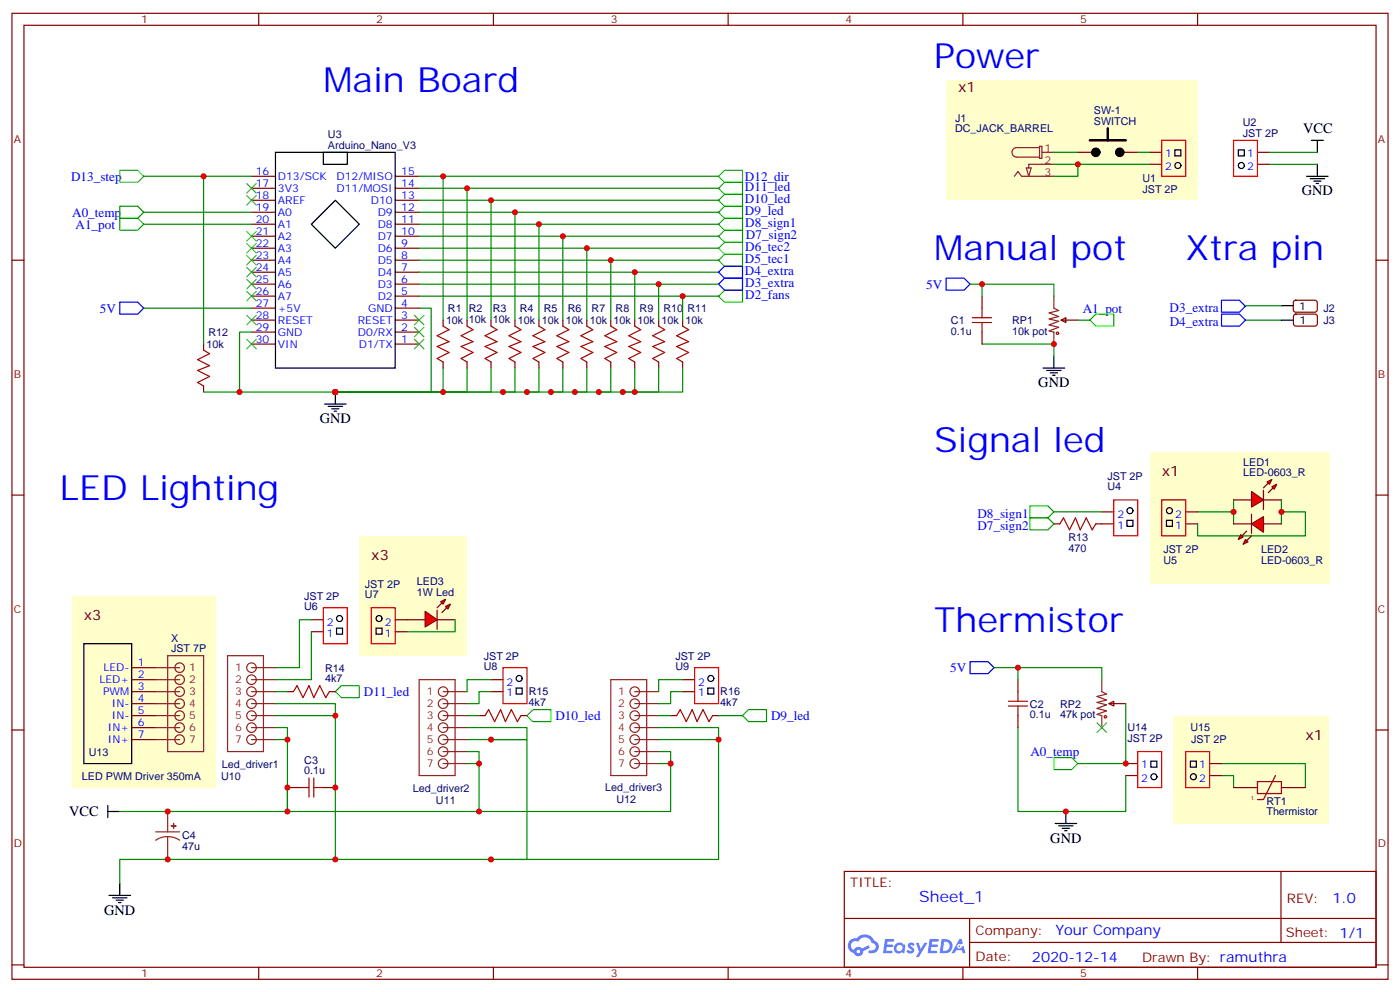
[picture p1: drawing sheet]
<svg xmlns="http://www.w3.org/2000/svg" width="412mm" height="292mm" viewBox="0 0 412 292" stroke-linecap="round" stroke-linejoin="round" font-family="sans-serif">
<g fill="#ffc">
<path d="M345.7 210.6h45.9v31.8h-45.9z"/>
<path d="M338.7 133h52.9v38.8h-52.9z"/>
<path d="M278.7 23.7h74.1v35.2h-74.1z"/>
<path d="M21.2 175.4h42.3v56.4h-42.3z"/>
<path d="M105.8 157.7h31.8v35.3h-31.8z"/>
</g>
<g fill="none" stroke="#870000" stroke-width=".35">
<path d="M3.5 3.9h405.4v284.4h-405.4zM7.1 7.4h398.2v277.3h-398.2zM76.2 3.9v3.5M145.3 3.9v3.5M214.5 3.9v3.5M283.6 3.9v3.5M352.8 3.9v3.5M3.5 76.6h3.6M405.3 76.6h3.6M3.5 145.7h3.6M405.3 145.7h3.6M3.5 214.9h3.6"/>
<path d="M405.3 214.9h3.6M248.7 256.5h156.6v28.2h-156.6zM377.3 256.5v20.9M248.7 270.4h156.5M285.6 277.4h119.6M285.6 270.4v14.1M3.5 284h3.6M76.2 284.7v3.6M145.3 284.7v3.6M214.5 284.7v3.6M283.6 284.7v3.6M352.8 284.7v3.6"/>
<path d="M405.3 284h3.6"/>
</g>
<g fill="#5487ff">
<path d="M267.7 277.7a1.22 1.22 0 0 1 1.7 .2l-.4 .6a.47 .47 0 0 0-.3-.4 .47 .47 0 0 0-.5 .2l.1 .2a1.14 1.14 0 0 1 .8 1.8 1.14 1.14 0 0 1-1.9 0l-.2-.2 .5-.6 .7 .5a.29 .29 0 0 0 .3-.3 .29 .29 0 0 0-.2-.3 1.04 1.04 0 0 1-.6-1.7z"/>
<path d="M260.7 276.4h2.4l.3 .2-.2 .5-1.8 .1-.1 .8h1.5l.3 .4-.3 .4h-1.6l-.2 1.1h1.7l.2 .3-.2 .3-2.6 .1z"/>
<path d="M273.8 276.4h2.4l.3 .2-.1 .5-1.8 .1-.2 .8h1.6l.3 .4-.4 .4h-1.6l-.1 1.1h1.7l.2 .3-.2 .3-2.6 .1z"/>
<path d="M282.6 276.4h.7l.3 1.3-.6 .3a.69 .69 0 0 0-1 .3 .69 .69 0 0 0 .4 .9 .69 .69 0 0 0 .9-.6l.5-.2 .6 2.2h-.8l-.2-.9h-1.8l-.5 .9h-.8z"/>
<path d="M269.8 277.5h.8l.6 1.8 1.1-1.8h.9l-2.6 4.2h-.8l.9-1.5z"/>
<path d="M277.4 276.4l-.6 4.2h1.3a2.11 2.11 0 0 0 2.5-2.1 2.11 2.11 0 0 0-2.5-2.1zM278.1 277.2a1.39 1.39 0 0 1 1.7 1.4 1.39 1.39 0 0 1-1.8 1.3h-.3z"/>
<path d="M263.7 278.1a1.54 1.54 0 0 0-.1 2.1 1.54 1.54 0 0 0 2.2 .1l.6 .3 .3-2.3-.2-.3h-.4a1.49 1.49 0 0 0-2.4 .1zM264 279.1a.94 .94 0 0 1 1.8 0 .94 .94 0 0 1-1.8 0z"/>
<path d="M250.4 276.8a2.18 2.18 0 0 0 1.1 3.7 1.44 1.44 0 0 0 1.6 .9 1.44 1.44 0 0 0 1.2-1.4l2-1-.5-.8-1.9 1a1.47 1.47 0 0 0-2.4 .4 1.39 1.39 0 0 1-.7-1.9 1.39 1.39 0 0 1 2-.5 2.12 2.12 0 0 1 2.2-1.3 2.12 2.12 0 0 1 1.9 1.7 1.14 1.14 0 0 1 1.1 1.4 1.14 1.14 0 0 1-1.7 .7 .43 .43 0 0 0-.5 .4 .43 .43 0 0 0 .4 .5 1.98 1.98 0 0 0 2.5-1.2 1.98 1.98 0 0 0-1.2-2.6 3.1 3.1 0 0 0-5.3-.6l-.9 .1zM252.3 280.1a.55 .55 0 0 1 1.1 0 .55 .55 0 0 1-1.1 0z"/>
<circle cx="282.6" cy="278.5" r=".26"/>
</g>
<g fill="none" stroke="#870000" stroke-width=".35">
<path d="M74.1 58.9h7M74.1 55.4h7M74.1 51.9h7M116.4 58.9h7.1M116.4 55.4h7.1M116.4 51.9h7.1M74.1 76.6h7M74.1 73.1h7M74.1 69.5h7M74.1 66h7M74.1 62.5h7M116.4 76.6h7.1"/>
<path d="M116.4 73.1h7.1M116.4 69.5h7.1M116.4 66h7.1M116.4 62.5h7.1M74.1 97.8h7M74.1 94.2h7M74.1 90.7h7M74.1 87.2h7M74.1 83.6h7M74.1 80.1h7M116.4 97.8h7.1M116.4 94.2h7.1"/>
<path d="M116.4 90.7h7.1M116.4 87.2h7.1M116.4 83.6h7.1M116.4 80.1h7.1M74.1 101.3h7M116.4 101.3h7.1"/>
</g>
<path d="M81.1 44.8h35.3v63.5h-35.3zM95.2 44.8h7.1v3.6h-7.1zM91.7 66l7.1-7.1 7 7.1-7 7.1zM95.6 118.9h6.4M96.7 119.6h4.2M98.8 115.4v3.5M97.7 120.3h2.1M98.4 121h.7" fill="none" stroke="#000" stroke-width=".35"/>
<path d="M123.5 90.7h3.5v24.7h-56.4v-17.6h3.5" fill="none" stroke="#008700" stroke-width=".35"/>
<path d="M35.3 50.1h5.3l1.7 1.8-1.7 1.8h-5.3zM211.7 73.1l1.7-1.8h5.3v3.5h-5.3z" fill="none" stroke="#3f0" stroke-width=".35"/>
<path d="M211.7 58.9l1.7-1.7h5.3v3.5h-5.3zM211.7 69.5l1.7-1.7h5.3v3.5h-5.3zM211.7 66l1.7-1.8h5.3v3.6h-5.3zM211.7 76.6l1.7-1.8h5.3v3.6h-5.3zM211.7 87.2l1.7-1.8h5.3v3.5h-5.3z" fill="none" stroke="#0f0" stroke-width=".35"/>
<path d="M211.7 83.6l1.7-1.7h5.3v3.5h-5.3z" fill="none" stroke="#00f" stroke-width=".35"/>
<path d="M35.3 60.7h5.3l1.7 1.8-1.7 1.7h-5.3z" fill="none" stroke="#0c0" stroke-width=".35"/>
<g fill="#f00" stroke="#870000" stroke-width=".35">
<path d="M125.2 180l3.6 2.4-3.6 2.1z"/>
<path d="M128.8 179.6v5.6z"/>
</g>
<g fill="#870000" stroke="#870000" stroke-width=".35">
<path d="M128.8 178.9l1.4-1.4z"/>
<path d="M130.2 180.3l1.4-1.4z"/>
</g>
<g fill="#f00" stroke="#870000" stroke-width=".35">
<path d="M129.8 177.1l1.4-.7-.7 1.4z"/>
<path d="M131.2 178.5l1.4-.7-.7 1.4z"/>
</g>
<g fill="none" stroke="#870000" stroke-width=".35">
<path d="M317.5 44.8h5.3M329.8 44.8h5.3M338.7 44.8h3.5M338.7 48.4h3.5M370.4 44.8h3.5M370.4 48.4h3.5M137.6 94.2v1.8M144.6 94.2v1.8M151.7 94.2v1.8M158.7 94.2v1.8M165.8 94.2v1.8M172.9 94.2v1.8"/>
<path d="M179.9 94.2v1.8M194 94.2v1.8M201.1 94.2v1.8M381.2 88.6l.5-.2h5.9l.4 .7v2.4l-.7 .4-5.9-.1-.4-.6v-2.1zM137.6 106.6v1.7M144.6 106.6v1.7M151.7 106.6v1.7M158.7 106.6v1.7M165.8 106.6v1.7M172.9 106.6v1.7M179.9 106.6v1.7M194 106.6v1.7"/>
<path d="M201.1 106.6v1.7M38.8 196.5h7.1M91.7 182.4h3.5M91.7 185.9h3.5M116.4 182.4h8.8M116.4 185.9h3.5M128.8 182.4h5.3M38.8 200.1h7.1M38.8 203.6h7.1M38.8 207.1h7.1M38.8 210.6h7.1M38.8 214.2h7.1"/>
<path d="M38.8 217.7h7.1M144.6 200.1h3.6M144.6 203.6h3.6M201.1 200.1h3.5M201.1 203.6h3.5"/>
</g>
<g fill="none" stroke="#000" stroke-width=".35">
<path d="M346.1 44.1h1.7v1.8h-1.7zM364.8 44.1h1.7v1.8h-1.7zM384.9 51.9h6.3M385.9 52.6h4.3M386.3 41.3h3.5M387 53.3h2.1M387.7 54h.7M388.1 41.3v3.5M388.1 48.4v3.5M377.5 90h3.5M24.7 189.5h14.1v35.3h-14.1zM99.1 184.9h1.8v1.8h-1.8z"/>
<path d="M110.8 184.9h1.7v1.8h-1.7zM152 202.5h1.8v1.8h-1.8zM208.5 202.5h1.8v1.8h-1.8zM31.7 238.9h3.6M31.7 237.1v3.5M32.1 263.6h6.4M33.2 264.3h4.2M34.2 265h2.1M34.9 265.7h.7M35.3 260v3.6"/>
<circle cx="347" cy="48.7" r=".88"/>
<circle cx="365.7" cy="48.7" r=".88"/>
<circle cx="100" cy="182.1" r=".88"/>
<circle cx="111.7" cy="182.1" r=".88"/>
<circle cx="152.9" cy="199.7" r=".88"/>
<circle cx="209.4" cy="199.7" r=".88"/>
</g>
<path d="M211.7 55.4l1.7-1.7h5.3v3.5h-5.3zM211.7 62.5l1.7-1.8h5.3v3.5h-5.3zM98.8 203.6l1.7-1.8h5.3v3.6h-5.3zM157 208.9h5.3v3.5h-5.3l-1.8-1.8zM220.5 208.9h5.3v3.5h-5.3l-1.8-1.8z" fill="none" stroke="#0f0" stroke-width=".35"/>
<g fill="none" stroke="#008700" stroke-width=".35">
<path d="M74.1 51.9h-14.1v49.4M123.5 55.4h88.2M123.5 58.9h88.2M123.5 51.9h88.2M137.6 55.4v38.8M144.6 58.9v35.3M310.4 48.4h28.3M310.4 44.8h7.1M317.5 48.4v3.5h-7.1M335.1 44.8h3.6M373.9 48.4h14.2M373.9 44.8h14.2"/>
<path d="M42.3 62.5h31.8M123.5 62.5h88.2M123.5 73.1h88.2M123.5 76.6h88.2M123.5 66h88.2M123.5 69.5h88.2M151.7 62.5v31.7M158.7 66v28.2M165.8 69.5v24.7M172.9 73.1v21.1M179.9 76.6v17.6M42.3 90.7h31.8"/>
<path d="M123.5 87.2h88.2M123.5 83.6h88.2M123.5 80.1h88.2M194 83.6v10.6M201.1 87.2v7M366.9 90h10.6M137.6 108.3v7.1h-38.8M144.6 108.3v7.1h-45.8M151.7 108.3v7.1h-52.9M158.7 108.3v7.1h-10.5M165.8 108.3v7.1h-10.6M172.9 108.3v7.1h-10.6"/>
<path d="M179.9 108.3v7.1h-10.6M194 108.3v7.1h-17.6M201.1 108.3v7.1h-17.7M310.4 150.7h14.2M363.4 147.1v3.6h-10.6M363.4 150.7v3.5M377.5 150.7h7v7h-31.7v-3.5M377.5 147.1v7.1M91.7 182.4h-3.5v14.1h-7.1M91.7 185.9v14.2h-10.6M134.1 182.4v3.5h-14.2M81.1 207.1h17.7v3.5h-17.7"/>
<path d="M81.1 214.2h3.6v3.5h-3.6M84.7 217.7v21.2M98.8 210.6v42.4M137.6 214.2h17.6v3.5h-17.6M144.6 217.7h10.6v35.3h-10.6M144.6 200.1h-7v3.5M144.6 203.6h-3.5v3.5h-3.5M194 214.2h17.7v3.5h-17.7M201.1 203.6h-3.5v3.5h-3.6M201.1 200.1h-7.1v3.5M211.7 217.7v35.3h-176.4v7M137.6 221.2h3.5v3.6h-3.5"/>
<path d="M141.1 224.8v14.1M194 221.2h3.6v3.6h-3.6M197.6 224.8v14.1h-162.3"/>
</g>
<g fill="none" stroke="#8c2424" stroke-width=".35">
<path d="M298.8 51.9l1.1-1.4 1 1.4h9.5M302.3 49.4h1.4l-.7 2.5zM306.2 43.4h-6.7a1.41 1.41 0 0 0-1.4 1.4 1.41 1.41 0 0 0 1.4 1.4h6.7M306.2 43.1h.7v3.5h-.7zM306.9 44.8h3.5M310.4 48.4h-7.4v1M45.9 196.5h7M49.4 193h10.6v28.2h-10.6zM67 193h10.6v28.2h-10.6zM74.1 196.5h7M45.9 200.1h7M45.9 203.6h7"/>
<path d="M45.9 207.1h7M45.9 217.7h7M45.9 214.2h7M45.9 210.6h7M74.1 200.1h7M74.1 203.6h7M74.1 207.1h7M74.1 217.7h7M74.1 214.2h7M74.1 210.6h7M123.5 200.1h10.6v28.2h-10.6zM130.5 203.6h7.1"/>
<path d="M130.5 207.1h7.1M130.5 217.7h7.1M130.5 214.2h7.1M130.5 210.6h7.1M179.9 200.1h10.6v28.2h-10.6zM187 203.6h7M187 207.1h7M187 217.7h7M187 214.2h7M187 210.6h7M130.5 221.2h7.1M130.5 224.8h7.1"/>
<path d="M187 221.2h7M187 224.8h7"/>
<circle cx="52.9" cy="196.5" r="1.41"/>
<circle cx="74.1" cy="196.5" r="1.41"/>
<circle cx="52.9" cy="210.6" r="1.41"/>
<circle cx="52.9" cy="203.6" r="1.41"/>
<circle cx="52.9" cy="217.7" r="1.41"/>
<circle cx="52.9" cy="214.2" r="1.41"/>
<circle cx="52.9" cy="207.1" r="1.41"/>
<circle cx="52.9" cy="200.1" r="1.41"/>
<circle cx="74.1" cy="210.6" r="1.41"/>
<circle cx="74.1" cy="203.6" r="1.41"/>
<circle cx="74.1" cy="217.7" r="1.41"/>
<circle cx="74.1" cy="214.2" r="1.41"/>
<circle cx="74.1" cy="207.1" r="1.41"/>
<circle cx="74.1" cy="200.1" r="1.41"/>
<circle cx="130.5" cy="210.6" r="1.41"/>
<circle cx="130.5" cy="203.6" r="1.41"/>
<circle cx="130.5" cy="214.2" r="1.41"/>
<circle cx="130.5" cy="207.1" r="1.41"/>
<circle cx="130.5" cy="217.7" r="1.41"/>
<circle cx="187" cy="203.6" r="1.41"/>
<circle cx="187" cy="210.6" r="1.41"/>
<circle cx="187" cy="217.7" r="1.41"/>
<circle cx="187" cy="207.1" r="1.41"/>
<circle cx="187" cy="214.2" r="1.41"/>
<circle cx="130.5" cy="221.2" r="1.41"/>
<circle cx="130.5" cy="224.8" r="1.41"/>
<circle cx="187" cy="221.2" r="1.41"/>
<circle cx="187" cy="224.8" r="1.41"/>
</g>
<path d="M137.6 96l1.7 1-3.5 1.8 3.5 1.8-3.5 1.4 3.5 1.8-3.5 1.7 1.8 1.1M144.6 96l1.8 1-3.5 1.8 3.5 1.8-3.5 1.4 3.5 1.8-3.5 1.7 1.7 1.1M151.7 96l1.8 1-3.6 1.8 3.6 1.8-3.6 1.4 3.6 1.8-3.6 1.7 1.8 1.1M158.7 96l1.8 1-3.5 1.8 3.5 1.8-3.5 1.4 3.5 1.8-3.5 1.7 1.7 1.1M165.8 96l1.8 1-3.6 1.8 3.6 1.8-3.6 1.4 3.6 1.8-3.6 1.7 1.8 1.1M172.9 96l1.7 1-3.5 1.8 3.5 1.8-3.5 1.4 3.5 1.8-3.5 1.7 1.8 1.1M179.9 96l1.8 1-3.5 1.8 3.5 1.8-3.5 1.4 3.5 1.8-3.5 1.7 1.7 1.1M194 96l1.8 1-3.5 1.8 3.5 1.8-3.5 1.4 3.5 1.8-3.5 1.7 1.7 1.1M201.1 96l1.7 1-3.5 1.8 3.5 1.8-3.5 1.4 3.5 1.8-3.5 1.7 1.8 1.1" fill="none" stroke="#a10000" stroke-width=".35"/>
<path d="M342.2 41.3h7v10.6h-7zM363.4 41.3h7v10.6h-7zM95.2 178.9h7.1v10.6h-7.1zM109.4 178.9h7v10.6h-7zM148.2 196.5h7v10.6h-7zM204.6 196.5h7.1v10.6h-7.1z" fill="none" stroke="#f00" stroke-width=".35"/>
<g fill="none" stroke="#3c3" stroke-width=".35">
<path d="M72.7 57.5l2.8 2.9M72.7 54l2.8 2.8M75.5 57.5l-2.8 2.9M75.5 54l-2.8 2.8M72.7 78.7l2.8 2.8M72.7 75.2l2.8 2.8M72.7 71.6l2.8 2.9M72.7 68.1l2.8 2.8M75.5 78.7l-2.8 2.8M75.5 75.2l-2.8 2.8M75.5 71.6l-2.8 2.9M75.5 68.1l-2.8 2.8"/>
<path d="M72.7 85.8l2.8 2.8M72.7 82.2l2.8 2.9M72.7 99.9l2.8 2.8M72.7 92.8l2.8 2.8M75.5 85.8l-2.8 2.8M75.5 82.2l-2.8 2.9M75.5 99.9l-2.8 2.8M75.5 92.8l-2.8 2.8M122.1 96.3l2.8 2.9M122.1 99.9l2.8 2.8M122.1 92.8l2.8 2.8M124.9 96.3l-2.8 2.9"/>
<path d="M124.9 99.9l-2.8 2.8M124.9 92.8l-2.8 2.8"/>
</g>
<path d="M213.4 50.1h5.3v3.6h-5.3l-1.7-1.8z" fill="none" stroke="#3f0" stroke-width=".35"/>
<path d="M35.3 88.9h5.3l1.7 1.8-1.7 1.8h-5.3z" fill="none" stroke="#00c" stroke-width=".35"/>
<g fill="#000" stroke="#000" stroke-width=".71">
<circle cx="322.8" cy="44.8" r="1.06"/>
<circle cx="329.8" cy="44.8" r="1.06"/>
</g>
<path d="M326.3 37.8v3.5M321 41.3h10.6" fill="none" stroke="#000" stroke-width=".71"/>
<path d="M359.8 88.4h5.3l1.8 1.7-1.8 1.8h-5.3z" fill="none" stroke="#00f" stroke-width=".35"/>
<g fill="#f00" stroke="#870000" stroke-width=".35">
<path d="M368.7 154.2l3.5-2.1v4.6z"/>
<path d="M368.7 151.4v5.6z"/>
</g>
<g fill="#870000" stroke="#870000" stroke-width=".35">
<path d="M368.7 157.7l-1.5 1.4z"/>
<path d="M367.2 156.3l-1.4 1.4z"/>
</g>
<g fill="#f00" stroke="#870000" stroke-width=".35">
<path d="M366.9 158.8l.7 .7-1.4 .7z"/>
<path d="M365.5 157.4l.7 .7-1.4 .7z"/>
</g>
<path d="M363.4 154.2h5.3M372.2 154.2h5.3" fill="none" stroke="#870000" stroke-width=".35"/>
<g fill="#f00" stroke="#870000" stroke-width=".35">
<path d="M368.7 144.7l3.5 2.4-3.5 2.2z"/>
<path d="M372.2 144.3v5.7z"/>
</g>
<g fill="#870000" stroke="#870000" stroke-width=".35">
<path d="M372.2 143.6l1.4-1.4z"/>
<path d="M373.6 145l1.4-1.4z"/>
</g>
<g fill="#f00" stroke="#870000" stroke-width=".35">
<path d="M373.2 141.9l1.4-.8-.7 1.5z"/>
<path d="M374.6 143.3l1.5-.7-.7 1.4z"/>
</g>
<g fill="none" stroke="#870000" stroke-width=".35">
<path d="M130.5 94.2v1.8M187 94.2v1.8M289.3 87.2v3.5M289.3 97.8v3.5M312.6 94.2l1.4-.7v1.4zM312.6 94.2h4.9M381.2 92.7l.5-.2h5.9l.5 .7-.1 2.4-.7 .4-5.9-.1-.4-.6v-2.1zM60 101.3v1.7M60 113.6v1.8M130.5 106.6v1.7M187 106.6v1.7M310.4 154.2h1.8"/>
<path d="M322.8 154.2h5.3M324.6 150.7h3.5M349.2 154.2h3.6M349.2 150.7h3.6M363.4 147.1h5.3M372.2 147.1h5.3M84.7 203.6h1.7M97 203.6h1.8M141.1 210.6h1.8M153.5 210.6h1.7M197.6 210.6h1.7M209.9 210.6h1.8"/>
<path d="M299.9 200.1v3.5M299.9 210.6v3.6M326.7 207.1l1.4-.7v1.4zM326.7 207.1h4.9M84.7 231.8h3.5M95.2 231.8h3.6M331.6 224.8h3.5M331.6 228.3h3.5M356.3 224.8h3.5M356.3 228.3h3.5M363.4 231.8h7M377.5 231.8h7"/>
</g>
<path d="M303.4 152.4h5.3l1.7 1.8-1.7 1.8h-5.3zM303.4 148.9h5.3l1.7 1.8-1.7 1.7h-5.3z" fill="none" stroke="#0c0" stroke-width=".35"/>
<g fill="none" stroke="#a10000" stroke-width=".35">
<path d="M130.5 96l1.8 1-3.5 1.8 3.5 1.8-3.5 1.4 3.5 1.8-3.5 1.7 1.7 1.1M187 96l1.7 1-3.5 1.8 3.5 1.8-3.5 1.4 3.5 1.8-3.5 1.7 1.8 1.1M286.5 94.9h5.6M286.5 93.5h5.6M289.3 90.7v2.8M289.3 94.9v2.9M60 103l1.7 1.1-3.5 1.8 3.5 1.7-3.5 1.4 3.5 1.8-3.5 1.8 1.8 1M312.2 154.2l1.1-1.8 1.7 3.6 1.8-3.6 1.4 3.6 1.8-3.6 1.7 3.6 1.1-1.8M86.4 203.6l1.1-1.8 1.8 3.6 1.7-3.6 1.4 3.6 1.8-3.6 1.8 3.6 1-1.8M142.9 210.6l1-1.7 1.8 3.5 1.8-3.5 1.4 3.5 1.7-3.5 1.8 3.5 1.1-1.8M199.3 210.6l1.1-1.7 1.7 3.5 1.8-3.5 1.4 3.5 1.8-3.5 1.7 3.5 1.1-1.8M297 206.4h5.7"/>
<path d="M297 207.8h5.7M299.9 203.6v2.8M299.9 207.8v2.8M88.2 231.8h2.8M91 229v5.6M92.4 229v5.6M92.4 231.8h2.8M370.4 230h7.1v3.6h-7.1zM375.7 228.3l-3.5 7h-1.8"/>
<circle cx="311.5" cy="98.1" r=".35"/>
<circle cx="325.6" cy="211" r=".35"/>
</g>
<path d="M328.1 147.1h7v10.6h-7zM342.2 147.1h7v10.6h-7zM335.1 221.2h7.1v10.6h-7.1zM349.2 221.2h7.1v10.6h-7.1z" fill="none" stroke="#f00" stroke-width=".35"/>
<g fill="none" stroke="#000" stroke-width=".35">
<path d="M377.5 94.2h3.5M307.3 108.3h6.3M308.3 109h4.3M309.4 109.7h2.1M310.1 110.5h.7M310.4 104.8v3.5M332 153.1h1.7v1.8h-1.7zM343.6 153.1h1.8v1.8h-1.8zM314 238.9v3.5M339 224h1.8v1.8h-1.8zM350.7 224h1.7v1.8h-1.7zM310.8 242.4h6.3"/>
<path d="M311.9 243.1h4.2M312.9 243.8h2.1M313.6 244.5h.7"/>
<circle cx="332.8" cy="150.3" r=".88"/>
<circle cx="344.5" cy="150.3" r=".88"/>
<circle cx="339.9" cy="228.6" r=".88"/>
<circle cx="351.5" cy="228.6" r=".88"/>
</g>
<g fill="none" stroke="#008700" stroke-width=".35">
<path d="M42.3 51.9h17.7M130.5 51.9v42.3M42.3 66h31.8M187 80.1v14.1M285.8 83.6h24.6v3.6M289.3 83.6v3.6M317.5 94.2h3.5M366.9 94.2h10.6M60 115.4h10.6M130.5 108.3v7.1M187 108.3v7.1M289.3 101.3h21.1v3.5"/>
<path d="M292.8 196.5h31.8v3.6M299.9 196.5v3.6M81.1 203.6h3.6M137.6 210.6h3.5M194 210.6h3.6M211.7 210.6h7M299.9 214.2v24.7h31.7v-10.6M331.6 207.1v17.7h-14.1M84.7 231.8v7.1M359.8 228.3h3.6v3.5M359.8 224.8h24.7v7"/>
</g>
<path d="M35.3 64.2h5.3l1.7 1.8-1.7 1.8h-5.3zM321 94.2l1.8-1.7h5.3v3.5h-5.3zM310.4 223h5.3l1.8 1.8-1.8 1.7h-5.3z" fill="none" stroke="#0f0" stroke-width=".35"/>
<path d="M211.7 80.1l1.7-1.7h5.3v3.5h-5.3zM359.8 92.5h5.3l1.8 1.7-1.8 1.8h-5.3z" fill="none" stroke="#00f" stroke-width=".35"/>
<path d="M278.7 81.9h5.3l1.8 1.7-1.8 1.8h-5.3zM285.8 194.8h5.2l1.8 1.7-1.8 1.8h-5.2z" fill="none" stroke="#00c" stroke-width=".35"/>
<path d="M310.4 87.2v3.5l1.5 .7-2.9 .7 2.9 1.1-2.9 .7 2.9 .7-2.9 1 2.9 .7-2.9 1.1 1.4 .4v3.5M324.6 200.1v3.5l1.4 .7-2.9 .7 2.9 1.1-2.9 .7 2.9 .7-2.9 1 2.9 .7-2.9 1.1 1.5 .3v3.6M49.4 238.9v6M45.9 244.9h7M49.4 246.3l-1.9 .2-1.6 .8M49.4 246.3l1.8 .2 1.7 .8M49.4 246.3v6.7" fill="none" stroke="#8c2424" stroke-width=".35"/>
<path d="M323.1 212.8l2.9 2.8M326 212.8l-2.9 2.8" fill="none" stroke="#3c3" stroke-width=".35"/>
<g fill="#8c2424" stroke="#8c2424" stroke-width=".35">
<path d="M50.4 243.1h1.5z"/>
<path d="M51.1 242.4l.1 1.4z"/>
</g>
<g fill="#c00">
<circle cx="98.8" cy="115.4" r=".88"/>
<circle cx="151.7" cy="62.5" r=".88"/>
<circle cx="137.6" cy="55.4" r=".88"/>
<circle cx="141.1" cy="224.8" r=".88"/>
<circle cx="211.7" cy="217.7" r=".88"/>
<circle cx="197.6" cy="224.8" r=".88"/>
<circle cx="141.1" cy="238.9" r=".88"/>
<circle cx="317.5" cy="48.4" r=".88"/>
<circle cx="144.6" cy="58.9" r=".88"/>
<circle cx="158.8" cy="66" r=".88"/>
<circle cx="148.2" cy="115.4" r=".88"/>
<circle cx="165.8" cy="69.5" r=".88"/>
<circle cx="155.2" cy="115.4" r=".88"/>
<circle cx="172.9" cy="73.1" r=".88"/>
<circle cx="162.3" cy="115.4" r=".88"/>
<circle cx="179.9" cy="76.6" r=".88"/>
<circle cx="169.3" cy="115.4" r=".88"/>
<circle cx="194" cy="83.6" r=".88"/>
<circle cx="176.4" cy="115.4" r=".88"/>
<circle cx="201.1" cy="87.2" r=".88"/>
<circle cx="183.4" cy="115.4" r=".88"/>
<circle cx="377.5" cy="150.7" r=".88"/>
<circle cx="363.4" cy="150.7" r=".88"/>
<circle cx="130.5" cy="115.4" r=".88"/>
<circle cx="130.5" cy="51.9" r=".88"/>
<circle cx="187" cy="80.1" r=".88"/>
<circle cx="187" cy="115.4" r=".88"/>
<circle cx="331.6" cy="224.8" r=".88"/>
<circle cx="70.6" cy="115.4" r=".88"/>
<circle cx="60" cy="51.9" r=".88"/>
<circle cx="289.3" cy="83.6" r=".88"/>
<circle cx="310.4" cy="101.3" r=".88"/>
<circle cx="299.9" cy="196.5" r=".88"/>
<circle cx="314" cy="238.9" r=".88"/>
<circle cx="49.4" cy="238.9" r=".88"/>
<circle cx="49.4" cy="253" r=".88"/>
<circle cx="98.8" cy="253" r=".88"/>
<circle cx="144.6" cy="253" r=".88"/>
<circle cx="98.8" cy="210.6" r=".88"/>
<circle cx="144.6" cy="217.7" r=".88"/>
<circle cx="98.8" cy="231.8" r=".88"/>
<circle cx="84.7" cy="238.9" r=".88"/>
<circle cx="84.7" cy="231.8" r=".88"/>
<circle cx="84.7" cy="217.7" r=".88"/>
</g>
<g font-size="10.2" fill="#00f">
<text x="275.2" y="20.1">Pow</text>
<text x="295.9" y="20.1">er</text>
<text x="95.2" y="27.2">Main Board</text>
<text x="275.2" y="76.6">Manual pot</text>
<text x="349.2" y="76.6">Xtra pin</text>
<text x="275.2" y="133">Signal led</text>
<text x="17.6" y="147.1">LED Lighting</text>
<text x="275.2" y="185.9">Thermistor</text>
</g>
<text font-size="4.6" fill="#00f" x="270.8" y="265.5">Sheet_1</text>
<g font-size="4.2" fill="#300">
<text x="282.2" y="27.2">x1</text>
<text x="342.2" y="140.1">x1</text>
<text x="109.4" y="164.8">x3</text>
<text x="24.7" y="182.4">x3</text>
<text x="384.5" y="217.7">x1</text>
</g>
<g font-size="4.2">
<text x="383.9" y="39.2">VCC</text>
<text x="383.5" y="57.5">GND</text>
<text x="305.9" y="114">GND</text>
<text x="94.2" y="124.6">GND</text>
<text x="20.3" y="240.3">VCC</text>
<text x="309.4" y="248">GND</text>
<text x="30.7" y="269.2">GND</text>
</g>
<g font-size="4.2" fill="#00f">
<text x="392.5" y="265.8">1.0</text>
<text x="310.9" y="275.3">Your Company</text>
<text x="304" y="283.1">2020-12-14</text>
</g>
<g font-size="3.9" fill="#00f">
<text x="21" y="53.2">D13_step</text>
<text x="219.4" y="53.2">D12_dir</text>
<text x="219.5" y="59.7">D10_led</text>
<text x="219.5" y="56.2">D11_led</text>
<text x="21.3" y="63.8">A0_temp</text>
<text x="219.5" y="63.3">D9_led</text>
<text x="22.2" y="67.3">A1_pot</text>
<text x="219.5" y="66.8">D8_sign1</text>
<text x="219.7" y="70.3">D7_sign2</text>
<text x="219.5" y="77.4">D5_tec1</text>
<text x="219.5" y="73.8">D6_tec2</text>
<text x="219.5" y="80.9">D4_extra</text>
<text x="219.5" y="88">D2_fans</text>
<text x="219.5" y="84.4">D3_extra</text>
<text x="272.8" y="85">5V</text>
<text x="29.4" y="92">5V</text>
<text x="318.9" y="92">A1_pot</text>
<text x="344.5" y="91.9">D3_extra</text>
<text x="344.6" y="96">D4_extra</text>
<text x="287.9" y="152.5">D8_sign1</text>
<text x="287.9" y="156">D7_sign2</text>
<text x="279.9" y="197.8">5V</text>
<text x="107.2" y="204.9">D11_led</text>
<text x="163.6" y="211.9">D10_led</text>
<text x="227.1" y="211.9">D9_led</text>
<text x="303.5" y="222.5">A0_temp</text>
</g>
<g font-size="3.9" fill="#800">
<text x="250.5" y="261.1">TITLE:</text>
<text x="379.1" y="265.8">REV:</text>
<text x="287.4" y="275.3">Company:</text>
<text x="378.7" y="275.9">Sheet: 1/1</text>
<text x="287.4" y="283">Date:</text>
<text x="336.4" y="283.1">Draw</text>
<text x="346.6" y="283.1">n By: ramuthra</text>
</g>
<g font-size="3.2" fill="#800">
<text x="41.6" y="6.9">1</text>
<text x="110.8" y="6.9">2</text>
<text x="179.9" y="6.9">3</text>
<text x="249.1" y="6.9">4</text>
<text x="318.2" y="6.9">5</text>
<text x="4.1" y="42">A</text>
<text x="405.9" y="42">A</text>
<text x="4.1" y="111.2">B</text>
<text x="405.9" y="111.2">B</text>
<text x="4.1" y="180.3">C</text>
<text x="405.9" y="180.3">C</text>
<text x="4.1" y="249.4">D</text>
<text x="405.9" y="249.4">D</text>
<text x="41.6" y="287.7">1</text>
<text x="110.8" y="287.7">2</text>
<text x="179.9" y="287.7">3</text>
<text x="249.1" y="287.7">4</text>
<text x="318.2" y="287.7">5</text>
</g>
<g font-size="3.2" fill="#000080">
<text x="281.3" y="35.8">J1</text>
<text x="322.2" y="33.6">SW-1</text>
<text x="96.6" y="40.7">U3</text>
<text x="281.3" y="38.9">DC_JACK_BARREL</text>
<text x="322.2" y="36.7">SWITCH</text>
<text x="366.1" y="40.3">JST 2P</text>
<text x="366.1" y="37.2">U2</text>
<text x="96.6" y="43.8">Arduino_Nano_V3</text>
<text x="336.5" y="53.6">U1</text>
<text x="336.5" y="56.7">JST 2P</text>
<text x="131.4" y="95.4">10k 10k 10k</text>
<text x="132" y="91.8">R1</text>
<text x="138.1" y="91.8">R2</text>
<text x="145.2" y="91.8">R3</text>
<text x="152.5" y="95.4">10k 10k 10k 10k 10k 10k 10k 10k</text>
<text x="153.1" y="91.8">R4</text>
<text x="160.2" y="91.8">R5</text>
<text x="167.2" y="91.8">R6</text>
<text x="174.3" y="91.8">R7</text>
<text x="181.3" y="91.8">R8</text>
<text x="188.4" y="91.8">R9</text>
<text x="195.5" y="91.8">R10</text>
<text x="202.5" y="91.8">R11</text>
<text x="280.1" y="95.4">C1</text>
<text x="298.1" y="95.4">RP1</text>
<text x="389.8" y="91.9">J2</text>
<text x="389.8" y="95.4">J3</text>
<text x="61.4" y="98.9">R12</text>
<text x="280.1" y="98.6">0.1u</text>
<text x="298.1" y="98.5">10k pot</text>
<text x="60.8" y="102.4">10k</text>
<text x="366.2" y="137.1">LED1</text>
<text x="326.2" y="141.2">JST 2P</text>
<text x="366.2" y="140.1">LED-0603_R</text>
<text x="326.2" y="144.3">U4</text>
<text x="314.8" y="159.4">R13</text>
<text x="314.8" y="162.5">470</text>
<text x="342.7" y="162.8">JST 2P</text>
<text x="342.7" y="165.9">U5</text>
<text x="371.5" y="166">LED-0603_R</text>
<text x="371.5" y="162.9">LED2</text>
<text x="107.5" y="173">JST 2P</text>
<text x="122.8" y="172.3">LED3</text>
<text x="89.6" y="176.6">JST 2P</text>
<text x="89.6" y="179.6">U6</text>
<text x="107.5" y="176.1">U7</text>
<text x="122.8" y="175.4">1W Led</text>
<text x="50.4" y="191.9">JST 7P</text>
<text x="50.4" y="188.9">X</text>
<text x="95.8" y="197.7">R14</text>
<text x="142.5" y="194.2">JST 2P</text>
<text x="142.5" y="197.3">U8</text>
<text x="199" y="194.2">JST 2P</text>
<text x="199" y="197.3">U9</text>
<text x="95.8" y="200.8">4k7</text>
<text x="155.7" y="207.8">4k7</text>
<text x="155.7" y="204.7">R15</text>
<text x="212.2" y="207.8">4k7</text>
<text x="212.2" y="204.7">R16</text>
<text x="303.4" y="208.3">C2</text>
<text x="312.3" y="208.3">RP2</text>
<text x="303.4" y="211.5">0.1u</text>
<text x="312.3" y="211.4">47k pot</text>
<text x="332.1" y="215.3">U14</text>
<text x="350.7" y="215.3">U15</text>
<text x="332.1" y="218.3">JST 2P</text>
<text x="350.9" y="218.8">JST 2P</text>
<text x="26.1" y="222.4">U13</text>
<text x="65.4" y="226">Led_driver1</text>
<text x="89.6" y="227.9">0.1u</text>
<text x="89.6" y="224.8">C3</text>
<text x="24.1" y="229.5">LED PWM Driver 350mA</text>
<text x="65.2" y="229.6">U10</text>
<text x="121.6" y="233.1">Led_driver2</text>
<text x="178.3" y="232.9">Led_driver3</text>
<text x="128.4" y="236.5">U11</text>
<text x="181.6" y="236.4">U12</text>
<text x="373" y="240">Thermistor</text>
<text x="373.1" y="236.8">RT1</text>
<text x="53.6" y="250.2">47u</text>
<text x="53.6" y="247.1">C4</text>
</g>
<g font-size="3.2" fill="#8d2323">
<text x="307.7" y="44.8">1</text>
<text x="307.7" y="48.4">2</text>
<text x="307.7" y="51.9">3</text>
<text x="55.7" y="197.6">1</text>
<text x="69.2" y="197.6">1</text>
<text x="55.7" y="201.1">2</text>
<text x="69.2" y="201.1">2</text>
<text x="55.7" y="204.6">3</text>
<text x="55.7" y="208.2">4</text>
<text x="69.2" y="204.6">3</text>
<text x="69.2" y="208.2">4</text>
<text x="125.7" y="204.6">1</text>
<text x="125.7" y="208.2">2</text>
<text x="182.1" y="204.6">1</text>
<text x="182.1" y="208.2">2</text>
<text x="55.7" y="215.2">6</text>
<text x="55.7" y="211.7">5</text>
<text x="69.2" y="215.2">6</text>
<text x="69.2" y="211.7">5</text>
<text x="125.7" y="211.7">3</text>
<text x="125.7" y="215.2">4</text>
<text x="182.1" y="211.7">3</text>
<text x="182.1" y="215.2">4</text>
<text x="55.7" y="218.8">7</text>
<text x="69.2" y="218.8">7</text>
<text x="125.7" y="218.8">5</text>
<text x="182.1" y="218.8">5</text>
<text x="125.7" y="225.8">7</text>
<text x="125.7" y="222.3">6</text>
<text x="182.1" y="225.8">7</text>
<text x="182.1" y="222.3">6</text>
</g>
<g font-size="3.2" fill="#00f">
<text x="343.3" y="46.2">1</text>
<text x="367.3" y="46.2">1</text>
<text x="75.3" y="51.5">16</text>
<text x="81.8" y="53">D13/SCK</text>
<text x="99.1" y="53">D12/MISO</text>
<text x="118.2" y="51.5">15</text>
<text x="343.3" y="50.1">2</text>
<text x="367.3" y="50.1">2</text>
<text x="75.3" y="58.6">18</text>
<text x="75.3" y="55.1">17</text>
<text x="81.8" y="56.5">3V3</text>
<text x="99.1" y="56.5">D11/MOSI</text>
<text x="118.2" y="58.6">13</text>
<text x="118.2" y="55.1">14</text>
<text x="75.3" y="65.7">20</text>
<text x="75.3" y="62.1">19</text>
<text x="81.8" y="63.5">A0</text>
<text x="81.8" y="60">AREF</text>
<text x="109.2" y="60">D10</text>
<text x="111.3" y="63.5">D9</text>
<text x="118.2" y="65.7">11</text>
<text x="118.2" y="62.1">12</text>
<text x="75.3" y="69.2">21</text>
<text x="81.8" y="70.6">A2</text>
<text x="81.8" y="67.1">A1</text>
<text x="111.3" y="70.6">D7</text>
<text x="111.3" y="67.1">D8</text>
<text x="118.2" y="69.2">10</text>
<text x="75.3" y="76.2">23</text>
<text x="75.3" y="72.7">22</text>
<text x="81.8" y="77.6">A4</text>
<text x="81.8" y="74.1">A3</text>
<text x="111.3" y="77.6">D5</text>
<text x="111.3" y="74.1">D6</text>
<text x="118.2" y="76.2">8</text>
<text x="118.2" y="72.7">9</text>
<text x="75.3" y="83.3">25</text>
<text x="75.3" y="79.8">24</text>
<text x="81.8" y="81.2">A5</text>
<text x="111.3" y="81.2">D4</text>
<text x="118.2" y="83.3">6</text>
<text x="118.2" y="79.8">7</text>
<text x="75.3" y="86.8">26</text>
<text x="81.8" y="88.2">A7</text>
<text x="81.8" y="84.7">A6</text>
<text x="111.3" y="88.2">D2</text>
<text x="111.3" y="84.7">D3</text>
<text x="118.2" y="86.8">5</text>
<text x="75.3" y="93.9">28</text>
<text x="75.3" y="90.3">27</text>
<text x="81.8" y="95.3">RESET</text>
<text x="81.8" y="91.8">+5V</text>
<text x="105.4" y="95.3">RESET</text>
<text x="108.4" y="91.8">GND</text>
<text x="118.2" y="93.9">3</text>
<text x="118.2" y="90.3">4</text>
<text x="75.3" y="100.9">30</text>
<text x="75.3" y="97.4">29</text>
<text x="81.8" y="98.8">GND</text>
<text x="105.4" y="98.8">D0/RX</text>
<text x="118.2" y="100.9">1</text>
<text x="118.2" y="97.4">2</text>
<text x="81.8" y="102.3">VIN</text>
<text x="105.7" y="102.3">D1/TX</text>
<text x="329.1" y="155.6">1</text>
<text x="329.1" y="152.4">2</text>
<text x="346.2" y="155.6">1</text>
<text x="346.2" y="152.4">2</text>
<text x="96.3" y="184.2">2</text>
<text x="113.3" y="184.2">2</text>
<text x="96.3" y="187.4">1</text>
<text x="113.3" y="187.4">1</text>
<text x="30.4" y="197.6">LED-</text>
<text x="40.6" y="196.2">1</text>
<text x="29.3" y="201.1">LED+</text>
<text x="40.6" y="199.7">2</text>
<text x="40.6" y="203.2">3</text>
<text x="149.2" y="201.8">2</text>
<text x="205.7" y="201.8">2</text>
<text x="30.4" y="204.6">PWM</text>
<text x="32.9" y="208.2">IN-</text>
<text x="40.6" y="206.8">4</text>
<text x="149.2" y="205">1</text>
<text x="205.7" y="205">1</text>
<text x="31.8" y="215.2">IN+</text>
<text x="32.9" y="211.7">IN-</text>
<text x="40.6" y="210.3">5</text>
<text x="40.6" y="213.8">6</text>
<text x="31.8" y="218.8">IN+</text>
<text x="40.6" y="217.3">7</text>
<text x="336.2" y="226.2">1</text>
<text x="353.2" y="226.2">1</text>
<text x="336.2" y="230">2</text>
<text x="353.2" y="230">2</text>
</g>
<g font-size="3.2">
<text x="382.7" y="91.2">1</text>
<text x="382.8" y="95.3">1</text>
</g>
<text font-size="1.8" fill="#a00000" x="368.7" y="235.3">t</text>
</svg>
